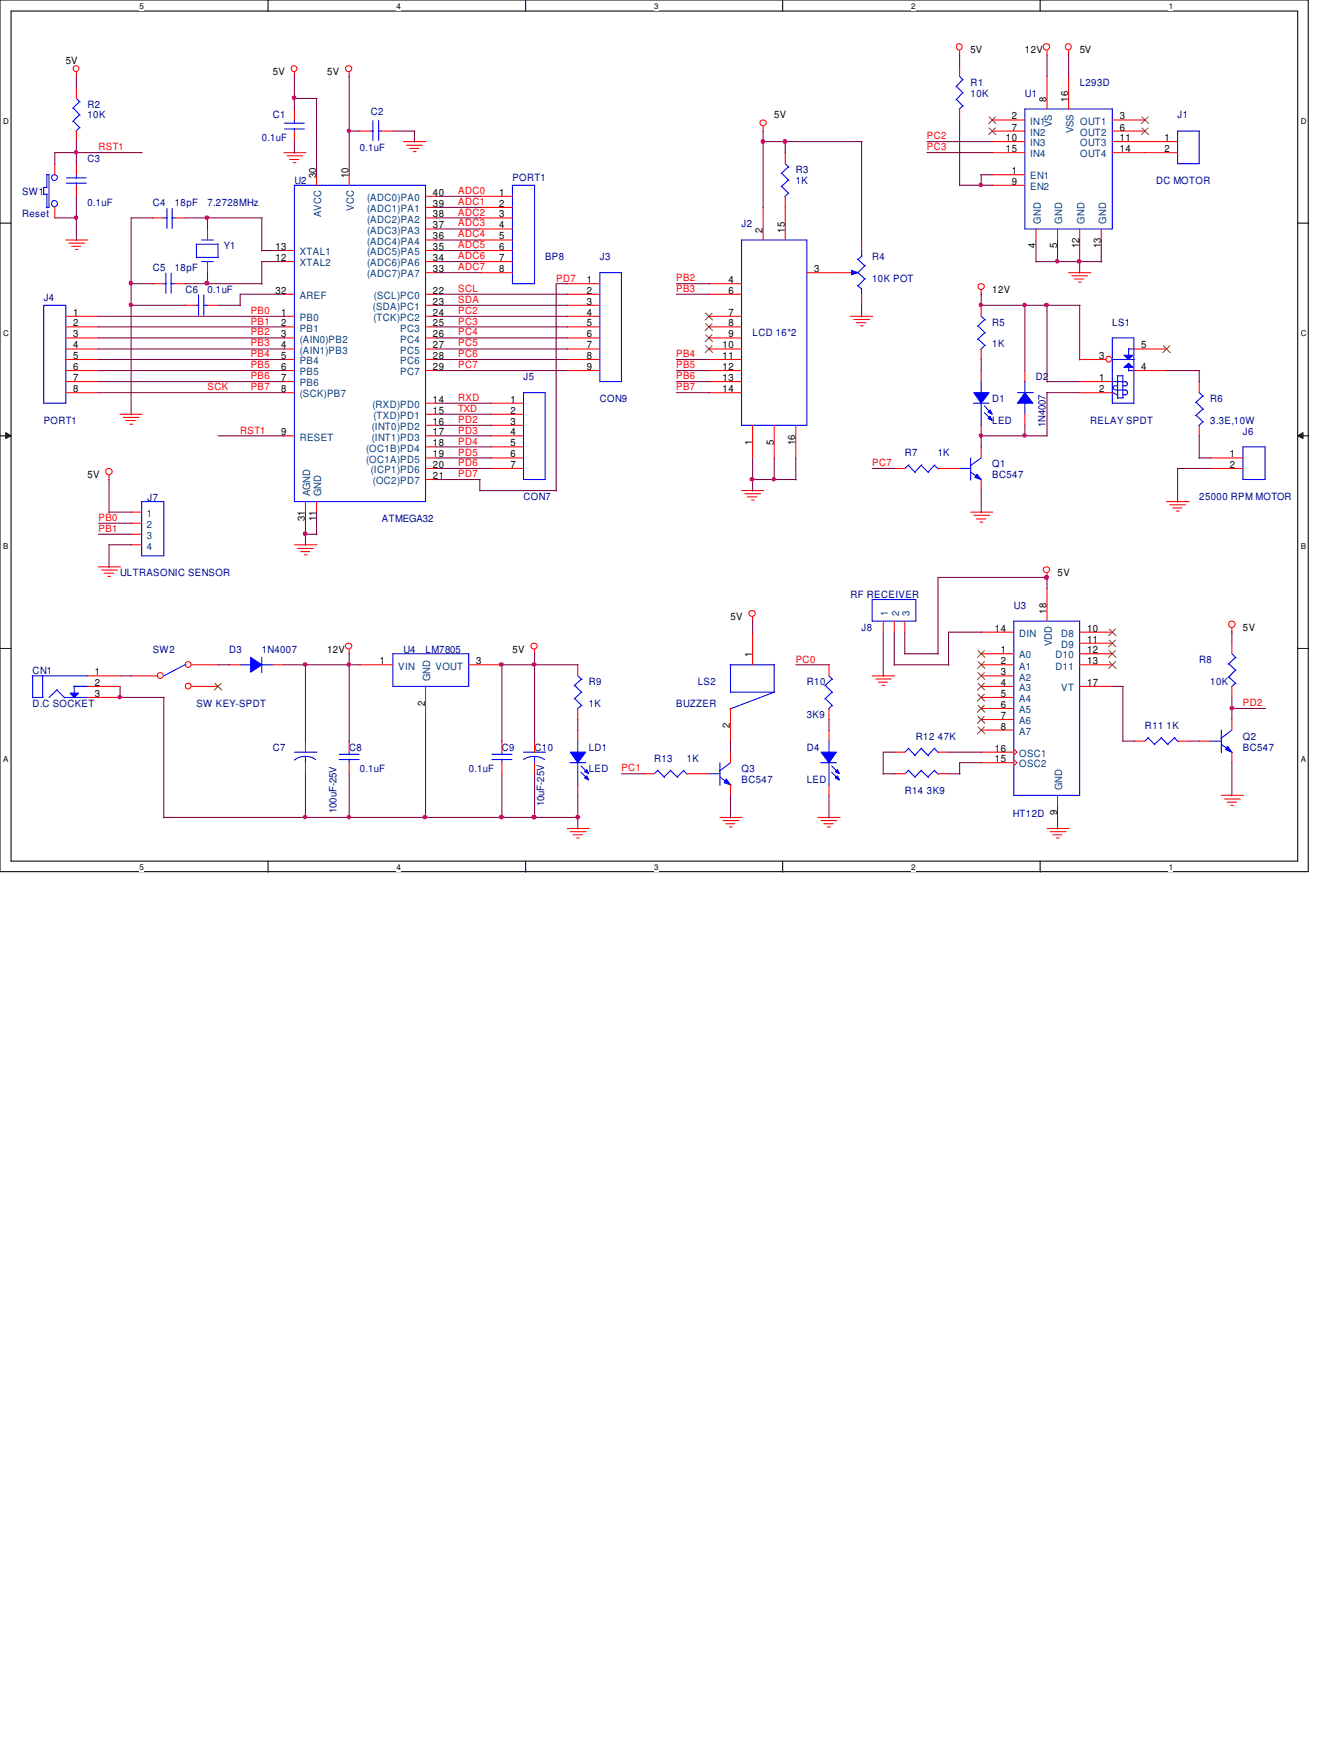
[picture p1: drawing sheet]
<svg xmlns="http://www.w3.org/2000/svg" width="216mm" height="279mm" viewBox="0 0 216 279" stroke-linecap="round" stroke-linejoin="round" font-family="sans-serif">
<path d="M0 0h210.3v140.2h-210.3zM1.8 1.8h206.8v136.7h-206.8z" fill="none" stroke="#000" stroke-width=".17"/>
<g fill="#fff">
<path d="M22.4 .3h.7v1.4h-.7z"/>
<path d="M22.4 138.8h.7v1.4h-.7z"/>
</g>
<path d="M43.1 0v1.8M43.1 138.5v1.8" fill="none" stroke="#000" stroke-width=".17"/>
<g fill="#fff">
<path d="M63.8 .3h.6v1.4h-.6z"/>
<path d="M63.8 138.8h.6v1.4h-.6z"/>
</g>
<path d="M84.5 0v1.8M84.5 138.5v1.8" fill="none" stroke="#000" stroke-width=".17"/>
<g fill="#fff">
<path d="M105.2 .3h.6v1.4h-.6z"/>
<path d="M105.2 138.8h.6v1.4h-.6z"/>
</g>
<path d="M125.8 0v1.8M125.8 138.5v1.8" fill="none" stroke="#000" stroke-width=".17"/>
<g fill="#fff">
<path d="M146.5 .3h.7v1.4h-.7z"/>
<path d="M146.5 138.8h.7v1.4h-.7z"/>
</g>
<path d="M167.2 0v1.8M167.2 138.5v1.8" fill="none" stroke="#000" stroke-width=".17"/>
<g fill="#fff">
<path d="M187.9 .3h.7v1.4h-.7z"/>
<path d="M187.9 138.8h.7v1.4h-.7z"/>
<path d="M.5 18.8h.9v1.4h-.9z"/>
<path d="M209.1 18.8h1v1.4h-1z"/>
<path d="M.5 52.9h.9v1.5h-.9z"/>
<path d="M209.1 52.9h1v1.5h-1z"/>
</g>
<path d="M0 35.9h1.8M208.6 35.9h1.8" fill="none" stroke="#000" stroke-width=".17"/>
<g fill="#fff">
<path d="M.5 87.1h.9v1.5h-.9z"/>
<path d="M209.1 87.1h.9v1.5h-.9z"/>
</g>
<path d="M0 70.1h1.8M208.6 70.1h1.8" fill="none" stroke="#000" stroke-width=".17"/>
<path d="M.9 69.6l.9 .5-.9 .4zM208.6 70.1l.9-.5v.9z" fill="#000"/>
<path d="M.9 69.6l.9 .5-.9 .4zM208.6 70.1l.9-.5v.9z" fill="none" stroke="#000" stroke-width=".16"/>
<g fill="#fff">
<path d="M.5 121.3h.8v1.5h-.8z"/>
<path d="M209.1 121.3h.8v1.5h-.8z"/>
</g>
<path d="M0 104.3h1.8M208.6 104.3h1.8" fill="none" stroke="#000" stroke-width=".17"/>
<g fill="none" stroke="#f00" stroke-width=".17">
<path d="M12.3 11.6v.8M47.3 11.6v.8M56.1 11.6v.8M154.3 8.1v.8M168.3 8.1v.8M171.8 8.1v.8M10.6 38.6h3.5M11.1 39.1h2.5M11.5 39.6h1.5M45.6 24.6h3.6M46.1 25.1h2.6M46.6 25.7h1.4"/>
<path d="M47.2 26.2h.4M50.9 28.1v1.7M56.1 28.1v1.7M64.9 22.8h3.6M65.4 23.4h2.5M65.9 23.9h1.4M66.5 24.4h.4M68.4 38.6h1.7M68.4 31.6h1.7M68.4 33.4h1.7M68.4 35.1h1.7M68.4 36.8h1.7"/>
<path d="M122.7 20.3v.9M184.1 24.6h5.2M184.1 22.8h5.2M10.6 50.9h5.2M10.6 52.6h5.2M10.6 54.4h5.2M10.6 56.1h5.2M10.6 57.8h5.2M10.6 59.6h5.2M12.1 40.1h.4M45.6 50.9h1.7M45.6 40.3h1.7"/>
<path d="M45.6 42.1h1.7M45.6 47.3h1.7M45.6 52.6h1.7M45.6 54.4h1.7M45.6 56.1h1.7M45.6 57.8h1.7M45.6 59.6h1.7M68.4 50.9h1.7M68.4 43.9h1.7M68.4 40.3h1.7M68.4 42.1h1.7M68.4 47.3h1.7"/>
<path d="M68.4 49.1h1.7M68.4 52.6h1.7M68.4 54.4h1.7M68.4 56.1h1.7M68.4 57.8h1.7M68.4 59.6h1.7M136.7 50.9h3.6M137.2 51.4h2.6M137.7 51.9h1.5M138.3 52.4h.5M157.7 46.7v.7M171.8 43.9h3.5"/>
<path d="M172.3 44.4h2.5M172.7 44.9h1.5M173.4 45.4h.4M10.6 61.4h5.2M10.6 63.2h5.2M17.5 76.5v.7M19.3 66.6h3.6M19.8 67.1h2.6M20.2 67.6h1.6M20.9 68.2h.4M45.6 70.1h1.7M45.6 61.4h1.7"/>
<path d="M45.6 63.2h1.7M68.4 66.6h1.7M68.4 70.1h1.7M68.4 64.9h1.7M68.4 68.4h1.7M68.4 71.9h1.7M68.4 73.7h1.7M68.4 75.4h1.7M68.4 77.1h1.7M119.2 78.9h3.6M119.7 79.4h2.6M120.1 79.9h1.6"/>
<path d="M15.8 91.2h3.6M16.3 91.7h2.6M16.8 92.2h1.5M17.4 92.7h.4M21.1 87.6h1.7M21.1 82.4h1.7M21.1 84.2h1.7M21.1 85.9h1.7M47.3 87.6h3.7M47.8 88.2h2.6M48.3 88.7h1.5M48.9 89.2h.5"/>
<path d="M49.1 80.7v1.7M50.9 80.7v1.7M120.8 80.4h.4M121 99.2v.8M156 82.4h3.6M156.5 82.9h2.6M157 83.5h1.5M157.6 84h.4M168.3 92.2v.8M187.5 80.7h3.7M188 81.2h2.6M188.6 81.7h1.4"/>
<path d="M189.1 82.2h.5M49.1 119.2v1.8M56.1 104.5v.7M85.9 104.5v.7M140.2 108.7h3.6M140.8 109.2h2.5M141.2 109.7h1.5M141.8 110.2h.4M198 101v.8M49.1 122.7v1.8M91.2 133.3h3.5M91.7 133.8h2.5"/>
<path d="M92.1 134.3h1.5M92.7 134.8h.4M103.5 124.5h1.7M110.4 124.5h1.8M115.7 131.5h3.6M116.2 132h2.6M116.7 132.5h1.4M117.3 133h.4M131.5 131.5h3.5M132 132h2.5M132.4 132.5h1.5M133 133h.5"/>
<path d="M168.3 133.3h3.6M168.8 133.8h2.6M169.2 134.3h1.5M169.8 134.8h.5M196.3 127.9h3.6M196.8 128.5h2.6M197.3 129h1.5M197.9 129.5h.4"/>
<circle cx="12.2" cy="11" r=".48"/>
<circle cx="47.3" cy="11" r=".48"/>
<circle cx="56.1" cy="11" r=".5"/>
<circle cx="122.7" cy="19.8" r=".5"/>
<circle cx="154.2" cy="7.5" r=".5"/>
<circle cx="168.2" cy="7.5" r=".52"/>
<circle cx="171.7" cy="7.5" r=".5"/>
<circle cx="157.7" cy="46.1" r=".5"/>
<circle cx="17.5" cy="75.9" r=".52"/>
<circle cx="120.9" cy="98.7" r=".5"/>
<circle cx="168.2" cy="91.6" r=".5"/>
<circle cx="56.1" cy="103.9" r=".5"/>
<circle cx="85.9" cy="103.9" r=".5"/>
<circle cx="198" cy="100.4" r=".52"/>
</g>
<g fill="none" stroke="#00f" stroke-width=".17">
<path d="M47.3 29.8h21.1v50.9h-21.1zM189.3 21.1h3.5v5.2h-3.5zM7 49.1h3.6v15.8h-3.6zM22.8 80.7h3.5v8.7h-3.5zM92.9 119.2v1.9M47.3 121h3.7M49.1 121.7v1.1M50.7 122.2a2.88 2.88 0 0 0-3.4 .1M91.6 122.7h2.5M92.9 122.7v3.6M105.7 124l1.1 1.1M105.8 123.9l-.6 .6"/>
<path d="M107.8 124l1.2 1.1M107.9 123.9l-1.1 1.1M109.9 124l.6 .5M110 123.9l-1.1 1.1"/>
</g>
<path d="M91.7 121h2.4l-1.2 1.7z" fill-rule="evenodd" fill="#00f"/>
<path d="M91.7 121h2.4l-1.2 1.7z" fill="none" stroke="#00f" stroke-width=".17"/>
<path d="M94.3 124.8l.4 .7-.7-.4z" fill-rule="evenodd" fill="#00f"/>
<path d="M94.3 124.8l.4 .7-.7-.4z" fill="none" stroke="#00f" stroke-width=".17"/>
<path d="M94.3 123.8l.4 .7-.7-.4z" fill-rule="evenodd" fill="#00f"/>
<g fill="none" stroke="#00f" stroke-width=".17">
<path d="M125.6 27.9l1.2 1.1M125.6 30l1.2 1.2M126.2 26.3l.6 .6M126.7 26.8l-1.1 1.1M126.7 29l-1.1 1.1M126.7 31.1l-.5 .6M156.5 64.9h2.5M157.7 61.4v1.8M157.7 64.9v3.6M184.6 118.7l1.1 1.1M184.7 118.6l-.6 .6M186.7 118.7l1.1 1.1"/>
<path d="M186.8 118.6l-1.2 1.1M188.8 118.7l.6 .6M188.9 118.6l-1.2 1.1M79.1 122.2h3.2M79.1 121.3h3.2M80.7 121v.4M80.7 122.1v.6M93.4 123.2l1.1 1.1M93.4 124.2l1.1 1.1M94.3 123.8l.4 .7-.7-.4z"/>
</g>
<path d="M126.2 24.6v1.7M126.2 31.6v1.8M80.7 119.2v1.8M92.9 117.4v1.8M182.3 119.2h1.8M189.3 119.2h1.8M80.7 122.7v1.8M92.9 126.2v1.7" fill="none" stroke="#f00" stroke-width=".17"/>
<path d="M156.5 63.2h2.5l-1.3 1.7z" fill-rule="evenodd" fill="#00f"/>
<path d="M156.5 63.2h2.5l-1.3 1.7z" fill="none" stroke="#00f" stroke-width=".17"/>
<path d="M159.2 67l.3 .6-.7-.3z" fill-rule="evenodd" fill="#00f"/>
<path d="M159.2 67l.3 .6-.7-.3z" fill="none" stroke="#00f" stroke-width=".17"/>
<path d="M159.2 66l.3 .6-.7-.3z" fill-rule="evenodd" fill="#00f"/>
<path d="M158.2 65.3l1.1 1.2M158.2 66.4l1.1 1.1M159.2 66l.3 .6-.7-.3zM140.2 96.4h7v3.5h-7zM194.5 119.2h1.8M196.3 119.7l1.8 1.4M196.3 117.4v3.7M198 117.4l-1.7 1.4" fill="none" stroke="#00f" stroke-width=".17"/>
<path d="M157.7 59.6v1.8M157.7 68.4v1.7M142 99.9v1.8M143.8 99.9v1.8M145.5 99.9v1.8" fill="none" stroke="#f00" stroke-width=".17"/>
<path d="M197.4 120.1l.6 .9-1-.4z" fill="#00f"/>
<g fill="none" stroke="#00f" stroke-width=".17">
<path d="M164.8 17.5h14v19.3h-14zM6.9 30.1h.6M7 30.1v1.2M7 31.2h.6M7.5 28.1h.4M7.5 28.1v2.1M7.5 31.2v2.2M7.9 28v5.4h-.4M82.4 29.8h3.5v15.8h-3.5zM163 99.9h10.6v28h-10.6zM29.9 106.8l-3.6 1.9M38.6 106.9h1.8"/>
<path d="M42.1 105.7v2.5M42.1 106.9h1.8M132.7 110.2l1.2 1.2M132.7 112.4l1.2 1.1M133.3 108.7l.6 .6M133.8 109.2l-1.2 1.1M133.8 111.3l-1.2 1.1M133.8 113.5l-.6 .5M54.5 122.2h3.2M54.5 121.3h3.2M56.1 121v.4M56.1 122.1v.6"/>
<path d="M146 124l1.2 1.1M146.1 123.9l-.6 .6M148.1 124l1.2 1.1M148.2 123.9l-1.1 1.1M150.2 124l.7 .5M150.3 123.9l-1.1 1.1M197.4 120.1l.6 .9-1-.4z"/>
<circle cx="8.7" cy="32.8" r=".5"/>
<circle cx="8.8" cy="28.6" r=".48"/>
</g>
<g fill="none" stroke="#f00" stroke-width=".17">
<path d="M159.5 19.3h5.3M168.3 12.3v5.2M171.8 12.3v5.2M178.8 19.3h5.3M8.8 26.3v1.8M8.8 33.4v1.7M77.1 31.6h5.3M77.1 33.4h5.3M77.1 35.1h5.3M77.1 36.8h5.3M77.1 38.6h5.3M159.5 21.1h5.3"/>
<path d="M159.5 22.8h5.3M159.5 24.6h5.3M159.5 28.1h5.3M159.5 29.8h5.3M166.5 36.8v1.8M170 36.8v1.8M173.6 36.8v1.8M177 36.8v1.8M178.8 21.1h5.3M178.8 22.8h5.3M178.8 24.6h5.3M77.1 40.3h5.3"/>
<path d="M77.1 42.1h5.3M77.1 43.9h5.3M168.3 94.7v5.2M21.1 108.7h4.2M30.8 110.4h4.3M30.8 106.9h4.3M56.1 119.2v1.8M133.3 106.9v1.8M133.3 114v1.7M157.7 101.7h5.3M157.7 110.4h5.3M157.7 105.2h5.3"/>
<path d="M157.7 106.9h5.3M157.7 108.7h5.3M157.7 112.2h5.3M157.7 114h5.3M157.7 115.7h5.3M157.7 117.4h5.3M173.6 101.7h5.2M173.6 110.4h5.2M173.6 105.2h5.2M173.6 106.9h5.2M173.6 103.5h5.2M192.8 119.2h1.8"/>
<path d="M198 115.7v1.7M56.1 122.7v1.8M143.8 124.5h1.7M150.8 124.5h1.7M157.7 121h5.3M157.7 122.7h5.3M163 120.5l.5 .5-.5 .5M163 122.2l.5 .5-.5 .5M170 127.9v1.8M198 121v1.7"/>
<circle cx="25.8" cy="108.7" r=".48"/>
<circle cx="30.3" cy="110.4" r=".48"/>
<circle cx="30.3" cy="106.9" r=".48"/>
</g>
<g fill="none" stroke="#804000" stroke-width=".16">
<path d="M159 18.8l1.1 1.1M160 18.8l-1.1 1.1M183.6 18.8l1.1 1.1M184.6 18.8l-1.1 1.1M159 20.6l1.1 1.1M160 20.6l-1.1 1.1M183.6 20.6l1.1 1.1M184.6 20.6l-1.1 1.1M34.5 109.9l1.1 1.1M35.6 109.9l-1.1 1.1M157.2 104.6l1.1 1.1M157.2 106.4l1.1 1.1"/>
<path d="M157.2 108.2l1.1 1.1M157.2 109.9l1.1 1.1M157.2 111.7l1.1 1.1M157.2 113.5l1.1 1.1M157.2 115.2l1.1 1.1M157.2 116.9l1.1 1.1M158.2 104.6l-1.1 1.1M158.2 106.4l-1.1 1.1M158.2 108.2l-1.1 1.1M158.2 109.9l-1.1 1.1M158.2 111.7l-1.1 1.1M158.2 113.5l-1.1 1.1"/>
<path d="M158.2 115.2l-1.1 1.1M158.2 116.9l-1.1 1.1M178.3 101.2l1.1 1.1M178.3 103l1.1 1.1M178.3 104.6l1.1 1.1M178.3 106.4l1.1 1.1M179.3 101.2l-1.1 1.1M179.3 103l-1.1 1.1M179.3 104.6l-1.1 1.1M179.3 106.4l-1.1 1.1"/>
</g>
<path d="M40.3 105.7l1.8 1.2-1.8 1.2z" fill-rule="evenodd" fill="#00f"/>
<g fill="none" stroke="#00f" stroke-width=".17">
<path d="M45.7 19.8h3.2M47.3 19.3v.6M59.9 19.4v3.2M60.9 19.4v3.2M45.7 20.7h3.2M47.3 20.7v.4M59.6 21.1h.4M60.8 21.1h.6M31.6 49.1h.4M31.9 47.4v3.3M32.7 49.1h.7M32.8 47.4v3.3"/>
<path d="M154.2 75.4h1.8M156 75.9l1.8 1.3M156 73.7v3.5M157.7 73.7l-1.7 1.2M199.8 71.9h3.6v5.2h-3.6zM40.3 105.7l1.8 1.2-1.8 1.2zM197.5 106.8l1.2 1.1M197.5 108.9l1.2 1.1M198 105.2l.7 .6M198.6 105.7l-1.2 1.1M198.6 107.8l-1.2 1.2M198.6 109.9l-.6 .6"/>
<path d="M84.2 122.2a3.1 3.1 0 0 1 3.3 0M84.2 121h3.5M85.9 121.7v1.1M146 120.4l1.2 1.2M146.1 120.3l-.6 .7M148.1 120.4l1.2 1.2M148.2 120.3l-1.1 1.2M150.2 120.4l.7 .7M150.3 120.3l-1.1 1.2"/>
</g>
<g fill="none" stroke="#f00" stroke-width=".17">
<path d="M47.3 17.5v1.8M47.3 21.1v1.7M57.8 21.1h1.8M61.4 21.1h1.8M29.8 49.1h1.8M33.4 49.1h1.7M194.6 73.7h5.2M194.6 75.4h5.2M36.8 106.9h1.8M43.9 106.9h1.7M85.9 119.2v1.8M198 103.5v1.7"/>
<path d="M198 110.4v1.8M85.9 122.7v1.8M143.8 121h1.7M150.8 121h1.7"/>
</g>
<path d="M157.1 76.3l.6 .8-1-.3z" fill="#00f"/>
<path d="M153.8 13.9l1.1 1.1M153.8 16l1.1 1.1M154.3 12.3l.6 .6M154.8 12.8l-1.1 1.2M154.8 14.9l-1.1 1.2M154.8 17l-.6 .6M96.4 43.9h3.5v17.5h-3.5zM157.1 76.3l.6 .8-1-.3zM163.6 63.2h2.5M164.8 61.3v1.9M164.8 64.8v1.8" fill="none" stroke="#00f" stroke-width=".17"/>
<g fill="none" stroke="#f00" stroke-width=".17">
<path d="M154.3 10.6v1.7M154.3 17.5v1.8M91.2 45.6h5.2M91.2 47.3h5.2M91.2 49.1h5.2M91.2 50.9h5.2M91.2 52.6h5.2M91.2 54.4h5.2M91.2 56.1h5.2M91.2 57.8h5.2M91.2 59.6h5.2M152.5 75.4h1.8"/>
<path d="M157.7 71.9v1.8M157.7 77.1v1.8"/>
</g>
<path d="M164.8 63.2l1.2 1.7h-2.4z" fill-rule="evenodd" fill="#00f"/>
<g fill="none" stroke="#00f" stroke-width=".17">
<path d="M31.5 39.3h3.6M31.6 39.3v2.2M32.4 38.6h1.9M35.1 39.2v2.2M119.2 38.6h10.5v29.8h-10.5zM31.6 41.4h3.5M32.4 42.1h1.9M157.2 52.4l1.2 1.2M157.2 54.5l1.2 1.1M157.7 50.9l.7 .6M158.3 51.4l-1.2 1.1M158.3 53.5l-1.2 1.1"/>
<path d="M158.3 55.5l-.7 .7M164.8 63.2l1.2 1.7h-2.4zM63.2 105.2h12.2v5.2h-12.2zM92.4 110.2l1.2 1.2M92.4 112.4l1.2 1.1M92.9 108.7l.7 .6M93.5 109.2l-1.2 1.1M93.5 111.3l-1.2 1.1M93.5 113.5l-.7 .5"/>
</g>
<g fill="none" stroke="#f00" stroke-width=".17">
<path d="M33.4 36.8v1.8M122.7 33.4v5.2M126.2 33.4v5.2M33.4 42.1v1.8M114 45.6h5.2M114 47.3h5.2M114 50.9h5.2M114 52.6h5.2M114 54.4h5.2M114 56.1h5.2M114 57.8h5.2M114 59.6h5.2"/>
<path d="M129.7 43.9h5.3M157.7 49.1v1.8M157.7 56.1v1.7M164.8 59.6v1.8M114 61.4h5.2M114 63.2h5.2M121 68.4v5.3M124.5 68.4v5.3M127.9 68.4v5.3M164.8 66.6v1.8M57.8 106.9h5.4M68.4 110.4v5.3"/>
<path d="M75.4 106.9h5.3M92.9 106.9v1.8M92.9 114v1.7"/>
</g>
<path d="M113.5 50.4l1.1 1.1M113.5 52.1l1.1 1.1M113.5 53.8l1.1 1.1M113.5 55.6l1.1 1.1M114.5 50.4l-1.1 1.1M114.5 52.1l-1.1 1.1M114.5 53.8l-1.1 1.1M114.5 55.6l-1.1 1.1" fill="none" stroke="#804000" stroke-width=".16"/>
<path d="M11.3 111.5h1.3l-.7 .7z" fill="#00f"/>
<g fill="none" stroke="#00f" stroke-width=".17">
<path d="M11.8 17.4l1.1 1.1M11.8 19.5l1.1 1.1M12.3 15.8l.6 .6M12.8 16.3l-1.1 1.1M12.8 18.5l-1.1 1.1M12.8 20.5l-.6 .7M192.3 64.7l1.2 1.2M192.3 66.8l1.2 1.1M192.8 63.2l.7 .6M193.4 63.7l-1.2 1.1M193.4 65.8l-1.2 1.1M193.4 67.8l-.7 .7"/>
<path d="M5.2 108.7h8.9M5.2 112.2h1.7M5.2 108.7v3.6M6.9 108.6v3.6M9.1 111l1.3 1.3M9.2 110.9l-1.3 1.3M10.3 112.2h3.8M11.3 111.5h1.3l-.7 .7zM11.9 110.4h2.2M11.9 110.3v1.2M117.3 106.9h7.2M117.4 106.9v4.5"/>
<path d="M117.4 111.3h7.1M124.5 106.8v4.5l-7.2 2.7M133.3 119.2v1.9M131.9 122.7h2.6M133.3 122.7v3.6"/>
</g>
<path d="M12.3 14.1v1.7M12.3 21.1v1.7M192.8 61.4v1.8M192.8 68.4v1.7M14.1 112.2h5.2M14.1 110.4h5.2M14.1 108.7h5.2M117.4 114v5.2M121 101.7v5.2" fill="none" stroke="#f00" stroke-width=".17"/>
<path d="M132 121h2.5l-1.2 1.7z" fill-rule="evenodd" fill="#00f"/>
<path d="M132 121h2.5l-1.2 1.7z" fill="none" stroke="#00f" stroke-width=".17"/>
<path d="M134.6 124.8l.4 .7-.7-.4z" fill-rule="evenodd" fill="#00f"/>
<path d="M134.6 124.8l.4 .7-.7-.4z" fill="none" stroke="#00f" stroke-width=".17"/>
<path d="M134.6 123.8l.4 .7-.7-.4z" fill-rule="evenodd" fill="#00f"/>
<path d="M26.3 35.1h.6M26.8 33.5v3.2M27.6 35.1h.5M27.7 33.5v3.2M113.9 124.5h1.8M115.7 125l1.8 1.3M115.7 122.7v3.6M117.4 122.7l-1.7 1.3M133.7 123.2l1.1 1.1M133.7 124.2l1.1 1.1M134.6 123.8l.4 .7-.7-.4z" fill="none" stroke="#00f" stroke-width=".17"/>
<path d="M24.6 35.1h1.7M28.1 35.1h1.7M133.3 117.4v1.8M133.3 126.2v1.7" fill="none" stroke="#f00" stroke-width=".17"/>
<path d="M116.8 125.3l.6 .9-1-.3z" fill="#00f"/>
<path d="M84.2 63.2h3.4v13.9h-3.4zM146 74.8l1.2 1.2M146.1 74.8l-.6 .6M148.1 74.8l1.2 1.2M148.2 74.8l-1.1 1.1M150.2 74.8l.7 .6M150.3 74.8l-1.1 1.1M116.8 125.3l.6 .9-1-.3z" fill="none" stroke="#00f" stroke-width=".17"/>
<path d="M78.9 64.9h5.3M78.9 66.6h5.3M78.9 68.4h5.3M78.9 70.1h5.3M78.9 71.9h5.3M78.9 73.7h5.3M78.9 75.4h5.3M143.8 75.4h1.7M150.8 75.4h1.7M112.2 124.5h1.8M117.4 121v1.7M117.4 126.2v1.7" fill="none" stroke="#f00" stroke-width=".17"/>
<path d="M136.9 43.5l1 .4-1 .3z" fill="#00f"/>
<g fill="none" stroke="#00f" stroke-width=".17">
<path d="M10.7 28.6h3.2M10.7 29.5h3.2M12.3 28.1v.6M12.3 29.4v.4M136.7 43.9h.4M136.9 43.5l1 .4-1 .3zM137.8 45.9l.7 .6M137.8 43.8l1.2 1.1M137.8 41.7l1.2 1.1M138.5 40.2v1M138.5 46.4v.9M138.6 41.1l-.7 .6"/>
<path d="M139.1 44.8l-1.2 1.2M139.1 42.7l-1.2 1.2"/>
</g>
<path d="M12.3 26.3v1.8M12.3 29.8v1.8M138.5 38.6v1.7M135 43.9h1.7M138.5 47.3v1.8" fill="none" stroke="#f00" stroke-width=".17"/>
<path d="M180.7 59.1l.7-.7 .7 .7z" fill="#00f"/>
<path d="M180.7 59.1l.7-.7 .7 .7z" fill="none" stroke="#00f" stroke-width=".17"/>
<path d="M180.7 57.2h1.4l-.7 .6z" fill="#00f"/>
<g fill="none" stroke="#00f" stroke-width=".17">
<path d="M26.3 45.6h.5M26.7 43.9v3.3M27.4 45.6h.7M27.5 43.9v3.3M178.8 57.8h3.6M178.8 54.4h3.5v10.5h-3.5zM180.7 57.2h1.4l-.7 .6zM181.4 56v1.2M181.4 59.1v.6M181.4 56.1h1M181.4 59.6h1M178.7 63.2h.4"/>
<path d="M178.8 61.4h2.2M179.2 63.2l.2 .2M179.3 62.7h1.7M179.5 63.5h.2M179.6 60.5h.9M179.7 62.1h-.5a.3 .3 0 0 0-.2 .3 .3 .3 0 0 0 .2 .3M179.7 60.5v3.6M179.7 64h.9M180.4 62.1h.5M180.4 63.5h.5M180.5 60.4v3.6M180.8 61.4l.3 .1 .2 .2-.2 .3-.3 .1"/>
<path d="M180.8 62.7l.4 .2a.39 .39 0 0 1-.4 .6"/>
</g>
<g fill="none" stroke="#f00" stroke-width=".17">
<path d="M24.6 45.6h1.7M28.1 45.6h1.7M173.6 57.8h4.2M182.3 56.1h5.2M182.3 59.6h5.2M173.6 61.4h5.2M173.6 63.2h5.2"/>
<circle cx="178.3" cy="57.8" r=".48"/>
</g>
<path d="M187 55.6l1.1 1.1M188 55.6l-1.1 1.1" fill="none" stroke="#804000" stroke-width=".16"/>
<g fill="none" stroke="#800040" stroke-width=".17">
<path d="M12.3 12.3v1.8M47.3 12.2v5.4M47.3 15.8h3.7M50.9 15.8v12.4M56.1 12.3v15.9M154.3 8.8v1.9M154.3 19.3v10.6M168.3 8.8v3.6M171.8 8.8v3.6M8.8 35.1h3.6M12.3 22.8v3.6M12.3 31.6v7.1"/>
<path d="M22.9 24.6h-14.1v1.8M24.6 35.1h-3.5v31.6M29.8 35.1h12.4M33.4 35.1v1.8M42.1 35.1v5.3M47.3 22.8v1.8M56.1 21.1h1.8M63.2 21.1h3.5M66.6 21.1v1.8M70.1 35.1h7.1M70.1 31.6h7.1M70.1 38.6h7.1"/>
<path d="M70.1 36.8h7.1M70.1 33.4h7.1M122.7 21.1v12.3M122.7 22.8h15.9M126.2 22.8v1.8M138.5 22.8v15.9M149 24.6h10.6M149 22.8h10.6M154.3 29.8h5.3M157.6 28.1h1.9M157.7 28.1v1.8M166.5 38.6v3.6"/>
<path d="M170 38.6v3.6M173.6 38.6v5.3M177 38.6v3.6M15.8 59.6h29.9M15.8 52.6h29.9M15.8 54.4h29.9M15.8 50.9h29.9M15.8 56.1h29.9M15.8 57.8h29.9M21.1 45.6h3.5M21.1 49.1h8.8M29.8 45.6h12.4"/>
<path d="M33.4 43.9v1.8M35.1 49.1h3.6M42.1 40.3h3.6M45.7 42.1h-3.6v3.6M45.7 47.3h-7.1v1.9M70.1 59.6h21.2M70.1 52.6h21.2M70.1 54.4h21.2M70.1 40.3h7.1M70.1 50.9h21.2M70.1 56.1h21.2M70.1 47.3h21.2"/>
<path d="M70.1 43.9h7.1M70.1 57.8h21.2M70.1 49.1h21.2M70.1 42.1h7.1M91.3 45.6h-1.9v33.4M108.7 59.6h5.3M108.7 45.6h5.3M108.7 47.3h5.3M108.7 57.8h5.3M138.5 49.1v1.9M157.6 49.1h16.1M157.7 47.2v1.9"/>
<path d="M157.7 57.8v1.9M164.8 49v10.6M166.5 42.1h10.6M168.3 49.1v12.4M173.6 49.1v8.8M187.5 59.6h5.4M192.8 59.6v1.9M15.8 61.4h29.9M15.8 63.2h29.9M17.5 77.1v5.4M35.1 70.1h10.6M70.1 73.7h8.9"/>
<path d="M70.1 75.4h8.9M70.1 68.4h8.9M70.1 66.6h8.9M70.1 70.1h8.9M70.1 64.9h8.9M70.1 77.1h7.1M70.1 71.9h8.9M77.1 77.1v1.9M77.1 78.9h12.4M108.7 61.4h5.3M108.7 63.2h5.3M121 77.1h7"/>
<path d="M121 73.7v5.3M124.5 73.7v3.5M127.9 73.7v3.5M140.2 75.4h3.6M157.7 78.9v3.6M164.8 68.3v1.8M168.2 63.2h5.4M168.3 61.4h5.4M168.3 70.1h-10.6v1.9M168.3 63.2v7M192.8 73.7h1.8M192.8 70.1v3.6"/>
<path d="M194.6 75.4h-5.3v5.4M15.8 85.9h5.4M15.8 84.2h5.4M17.5 82.4h3.7M21.2 87.6h-3.7v3.7M49.1 82.4v5.3M49.1 85.9h1.9M50.9 82.4v3.6M121 99.9v1.9M168.3 92.9v1.8M168.4 92.9h-17.6v12.3M19.3 108.7h1.9"/>
<path d="M19.3 110.4v1.9M19.3 112.2h7.1M26.3 112.2v19.4M35.1 106.9h1.8M45.6 106.9h12.3M49.1 106.9v12.4M56.1 105.2v14.1M68.4 115.7v15.9M85.9 105.2v14.1M92.9 115.7v1.8M93 106.9h-12.3v12.4M117.4 119.2v1.9"/>
<path d="M127.9 106.9h5.4M133.3 115.7v1.8M142 101.7v7.1M143.8 106.9h8.8M143.8 101.7v5.3M145.5 101.7v3.5M145.5 105.2h5.4M157.8 101.7h-5.3v5.3M178.8 110.4h1.8M180.5 119.2h1.9M180.5 110.4v8.9M191.1 119.2h1.8"/>
<path d="M198 101.6v1.9M198 112.2v3.6M198 114h5.5M26.3 131.5h66.7M49.1 124.5v7.1M56.1 124.5v7.1M80.7 124.5v7.1M85.9 124.5v7.1M92.9 127.9v5.5M99.9 124.5h3.6M117.4 127.9v3.7M133.3 127.9v3.7"/>
<path d="M142 124.5h1.8M143.8 121h-1.8v3.5M152.5 124.5h1.8M152.5 121h5.3M157.8 122.7h-3.5v1.8M170 129.7v3.7M198 122.7v5.3"/>
</g>
<circle cx="12.2" cy="35" r=".31" fill="#f0f"/>
<circle cx="12.2" cy="35" r=".31" fill="none" stroke="#f0f" stroke-width=".17"/>
<circle cx="33.3" cy="35" r=".33" fill="#f0f"/>
<circle cx="33.3" cy="35" r=".33" fill="none" stroke="#f0f" stroke-width=".17"/>
<circle cx="33.3" cy="45.5" r=".35" fill="#f0f"/>
<circle cx="33.3" cy="45.5" r=".35" fill="none" stroke="#f0f" stroke-width=".17"/>
<circle cx="12.2" cy="24.5" r=".31" fill="#f0f"/>
<circle cx="12.2" cy="24.5" r=".31" fill="none" stroke="#f0f" stroke-width=".17"/>
<circle cx="49.1" cy="106.9" r=".31" fill="#f0f"/>
<circle cx="49.1" cy="106.9" r=".31" fill="none" stroke="#f0f" stroke-width=".17"/>
<circle cx="56.1" cy="106.9" r=".31" fill="#f0f"/>
<circle cx="56.1" cy="106.9" r=".31" fill="none" stroke="#f0f" stroke-width=".17"/>
<circle cx="47.3" cy="15.7" r=".33" fill="#f0f"/>
<circle cx="47.3" cy="15.7" r=".33" fill="none" stroke="#f0f" stroke-width=".17"/>
<circle cx="122.6" cy="22.8" r=".33" fill="#f0f"/>
<circle cx="122.6" cy="22.8" r=".33" fill="none" stroke="#f0f" stroke-width=".17"/>
<circle cx="21" cy="45.5" r=".33" fill="#f0f"/>
<circle cx="21" cy="45.5" r=".33" fill="none" stroke="#f0f" stroke-width=".17"/>
<circle cx="21" cy="49.1" r=".31" fill="#f0f"/>
<circle cx="21" cy="49.1" r=".31" fill="none" stroke="#f0f" stroke-width=".17"/>
<circle cx="85.9" cy="131.4" r=".33" fill="#f0f"/>
<circle cx="85.9" cy="131.4" r=".33" fill="none" stroke="#f0f" stroke-width=".17"/>
<circle cx="92.9" cy="131.4" r=".33" fill="#f0f"/>
<circle cx="92.9" cy="131.4" r=".33" fill="none" stroke="#f0f" stroke-width=".17"/>
<circle cx="80.6" cy="106.9" r=".33" fill="#f0f"/>
<circle cx="80.6" cy="106.9" r=".33" fill="none" stroke="#f0f" stroke-width=".17"/>
<circle cx="56.1" cy="21" r=".31" fill="#f0f"/>
<circle cx="56.1" cy="21" r=".31" fill="none" stroke="#f0f" stroke-width=".17"/>
<circle cx="85.9" cy="106.9" r=".33" fill="#f0f"/>
<circle cx="85.9" cy="106.9" r=".33" fill="none" stroke="#f0f" stroke-width=".17"/>
<circle cx="126.2" cy="22.8" r=".33" fill="#f0f"/>
<circle cx="126.2" cy="22.8" r=".33" fill="none" stroke="#f0f" stroke-width=".17"/>
<circle cx="56.1" cy="131.4" r=".31" fill="#f0f"/>
<circle cx="56.1" cy="131.4" r=".31" fill="none" stroke="#f0f" stroke-width=".17"/>
<circle cx="80.6" cy="131.4" r=".33" fill="#f0f"/>
<circle cx="80.6" cy="131.4" r=".33" fill="none" stroke="#f0f" stroke-width=".17"/>
<circle cx="49" cy="85.8" r=".33" fill="#f0f"/>
<circle cx="49" cy="85.8" r=".33" fill="none" stroke="#f0f" stroke-width=".17"/>
<circle cx="120.9" cy="77.1" r=".33" fill="#f0f"/>
<circle cx="120.9" cy="77.1" r=".33" fill="none" stroke="#f0f" stroke-width=".17"/>
<circle cx="124.4" cy="77.1" r=".31" fill="#f0f"/>
<circle cx="124.4" cy="77.1" r=".31" fill="none" stroke="#f0f" stroke-width=".17"/>
<circle cx="49.1" cy="131.4" r=".31" fill="#f0f"/>
<circle cx="49.1" cy="131.4" r=".31" fill="none" stroke="#f0f" stroke-width=".17"/>
<circle cx="68.3" cy="131.4" r=".33" fill="#f0f"/>
<circle cx="68.3" cy="131.4" r=".33" fill="none" stroke="#f0f" stroke-width=".17"/>
<circle cx="85.9" cy="131.4" r=".33" fill="#f0f"/>
<circle cx="85.9" cy="131.4" r=".33" fill="none" stroke="#f0f" stroke-width=".17"/>
<circle cx="173.5" cy="42" r=".33" fill="#f0f"/>
<circle cx="173.5" cy="42" r=".33" fill="none" stroke="#f0f" stroke-width=".17"/>
<circle cx="170" cy="42" r=".31" fill="#f0f"/>
<circle cx="170" cy="42" r=".31" fill="none" stroke="#f0f" stroke-width=".17"/>
<circle cx="19.3" cy="112.1" r=".31" fill="#f0f"/>
<circle cx="19.3" cy="112.1" r=".31" fill="none" stroke="#f0f" stroke-width=".17"/>
<circle cx="157.7" cy="29.7" r=".31" fill="#f0f"/>
<circle cx="157.7" cy="29.7" r=".31" fill="none" stroke="#f0f" stroke-width=".17"/>
<circle cx="168.2" cy="92.9" r=".35" fill="#f0f"/>
<circle cx="168.2" cy="92.9" r=".35" fill="none" stroke="#f0f" stroke-width=".17"/>
<circle cx="198" cy="113.9" r=".33" fill="#f0f"/>
<circle cx="198" cy="113.9" r=".33" fill="none" stroke="#f0f" stroke-width=".17"/>
<circle cx="157.7" cy="70.1" r=".31" fill="#f0f"/>
<circle cx="157.7" cy="70.1" r=".31" fill="none" stroke="#f0f" stroke-width=".17"/>
<circle cx="164.7" cy="70.1" r=".31" fill="#f0f"/>
<circle cx="164.7" cy="70.1" r=".31" fill="none" stroke="#f0f" stroke-width=".17"/>
<circle cx="164.7" cy="49.1" r=".31" fill="#f0f"/>
<circle cx="164.7" cy="49.1" r=".31" fill="none" stroke="#f0f" stroke-width=".17"/>
<circle cx="157.7" cy="49.1" r=".31" fill="#f0f"/>
<circle cx="157.7" cy="49.1" r=".31" fill="none" stroke="#f0f" stroke-width=".17"/>
<circle cx="168.2" cy="49.1" r=".33" fill="#f0f"/>
<circle cx="168.2" cy="49.1" r=".33" fill="none" stroke="#f0f" stroke-width=".17"/>
<g font-size="1.6">
<text x="10.6" y="10.3">5V</text>
<text x="156" y="8.6">5V</text>
<text x="164.8" y="8.6">12V</text>
<text x="173.6" y="8.6">5V</text>
<text x="43.9" y="12.1">5V</text>
<text x="52.6" y="12.1">5V</text>
<text x="168.2" y="16.3" transform="rotate(-90 168.2 16.3)">8</text>
<text x="171.7" y="16.3" transform="rotate(-90 171.7 16.3)">16</text>
<text x="124.5" y="19">5V</text>
<text x="161.7" y="22.7">10</text>
<text x="162.6" y="19.2">2</text>
<text x="162.6" y="21">7</text>
<text x="180" y="19.2">3</text>
<text x="180" y="21">6</text>
<text x="180" y="22.7">11</text>
<text x="187.2" y="22.7">1</text>
<text x="50.8" y="28.6" transform="rotate(-90 50.8 28.6)">30</text>
<text x="56" y="28.6" transform="rotate(-90 56 28.6)">10</text>
<text x="161.7" y="24.5">15</text>
<text x="162.6" y="28">1</text>
<text x="162.6" y="29.7">9</text>
<text x="180" y="24.5">14</text>
<text x="187.2" y="24.5">2</text>
<text x="69.6" y="31.5">40</text>
<text x="69.6" y="33.3">39</text>
<text x="69.6" y="35">38</text>
<text x="80.3" y="31.5">1</text>
<text x="80.3" y="33.3">2</text>
<text x="80.3" y="35">3</text>
<text x="44.3" y="40.2">13</text>
<text x="44.3" y="42">12</text>
<text x="69.6" y="36.7">37</text>
<text x="69.6" y="38.5">36</text>
<text x="69.6" y="40.2">35</text>
<text x="69.6" y="42">34</text>
<text x="80.3" y="36.7">4</text>
<text x="80.3" y="38.5">5</text>
<text x="80.3" y="40.2">6</text>
<text x="80.3" y="42">7</text>
<text x="122.6" y="37.4" transform="rotate(-90 122.6 37.4)">2</text>
<text x="126.2" y="37.4" transform="rotate(-90 126.2 37.4)">15</text>
<text x="166.5" y="40" transform="rotate(-90 166.5 40)">4</text>
<text x="169.9" y="40" transform="rotate(-90 169.9 40)">5</text>
<text x="173.5" y="40" transform="rotate(-90 173.5 40)">12</text>
<text x="177" y="40" transform="rotate(-90 177 40)">13</text>
<text x="44.3" y="47.2">32</text>
<text x="69.6" y="47.2">22</text>
<text x="69.6" y="43.8">33</text>
<text x="80.3" y="43.8">8</text>
<text x="94.3" y="45.6">1</text>
<text x="94.3" y="47.2">2</text>
<text x="117.1" y="45.6">4</text>
<text x="117.1" y="47.2">6</text>
<text x="130.9" y="43.8">3</text>
<text x="159.5" y="47.2">12V</text>
<text x="11.8" y="50.8">1</text>
<text x="11.8" y="52.5">2</text>
<text x="45.2" y="50.8">1</text>
<text x="45.2" y="52.5">2</text>
<text x="69.6" y="49">23</text>
<text x="69.6" y="50.8">24</text>
<text x="69.6" y="52.5">25</text>
<text x="94.3" y="49">3</text>
<text x="94.3" y="50.8">4</text>
<text x="94.3" y="52.5">5</text>
<text x="117.1" y="50.8">7</text>
<text x="117.1" y="52.5">8</text>
<text x="11.8" y="54.3">3</text>
<text x="11.8" y="56">4</text>
<text x="11.8" y="57.7">5</text>
<text x="11.8" y="59.5">6</text>
<text x="45.2" y="54.3">3</text>
<text x="45.2" y="56">4</text>
<text x="45.2" y="57.7">5</text>
<text x="45.2" y="59.5">6</text>
<text x="69.6" y="54.3">26</text>
<text x="69.6" y="56">27</text>
<text x="69.6" y="57.7">28</text>
<text x="69.6" y="59.5">29</text>
<text x="94.3" y="54.3">6</text>
<text x="94.3" y="56">7</text>
<text x="94.3" y="57.7">8</text>
<text x="94.3" y="59.5">9</text>
<text x="116.2" y="56">10</text>
<text x="116.2" y="57.7">11</text>
<text x="116.2" y="59.5">12</text>
<text x="117.1" y="54.3">9</text>
<text x="176.7" y="57.7">3</text>
<text x="183.5" y="56">5</text>
<text x="183.5" y="59.5">4</text>
<text x="11.8" y="61.3">7</text>
<text x="11.8" y="63.1">8</text>
<text x="45.2" y="61.3">7</text>
<text x="45.2" y="63.1">8</text>
<text x="69.6" y="64.8">14</text>
<text x="82" y="64.8">1</text>
<text x="116.2" y="61.3">13</text>
<text x="116.2" y="63.1">14</text>
<text x="176.7" y="61.3">1</text>
<text x="176.7" y="63.1">2</text>
<text x="45.2" y="70">9</text>
<text x="69.6" y="66.5">15</text>
<text x="69.6" y="68.3">16</text>
<text x="69.6" y="70">17</text>
<text x="69.6" y="71.8">18</text>
<text x="82" y="66.5">2</text>
<text x="82" y="68.3">3</text>
<text x="82" y="70">4</text>
<text x="82" y="71.8">5</text>
<text x="120.9" y="71.5" transform="rotate(-90 120.9 71.5)">1</text>
<text x="124.4" y="71.5" transform="rotate(-90 124.4 71.5)">5</text>
<text x="127.8" y="71.5" transform="rotate(-90 127.8 71.5)">16</text>
<text x="14.1" y="76.9">5V</text>
<text x="69.6" y="73.6">19</text>
<text x="69.6" y="75.3">20</text>
<text x="69.6" y="77">21</text>
<text x="82" y="73.6">6</text>
<text x="82" y="75.3">7</text>
<text x="197.7" y="73.6">1</text>
<text x="197.7" y="75.3">2</text>
<text x="49" y="83.8" transform="rotate(-90 49 83.8)">31</text>
<text x="50.8" y="83.8" transform="rotate(-90 50.8 83.8)">11</text>
<text x="170" y="92.7">5V</text>
<text x="117.4" y="99.7">5V</text>
<text x="159.9" y="101.6">14</text>
<text x="168.2" y="98.7" transform="rotate(-90 168.2 98.7)">18</text>
<text x="174.8" y="101.6">10</text>
<text x="199.8" y="101.4">5V</text>
<text x="52.6" y="105">12V</text>
<text x="61" y="106.8">1</text>
<text x="76.5" y="106.8">3</text>
<text x="82.4" y="105">5V</text>
<text x="120.9" y="105.7" transform="rotate(-90 120.9 105.7)">1</text>
<text x="160.9" y="105.1">1</text>
<text x="160.9" y="106.8">2</text>
<text x="174.8" y="103.4">11</text>
<text x="174.8" y="105.1">12</text>
<text x="174.8" y="106.8">13</text>
<text x="15.2" y="112.1">3</text>
<text x="15.2" y="110.3">2</text>
<text x="15.2" y="108.6">1</text>
<text x="68.3" y="113.5" transform="rotate(-90 68.3 113.5)">2</text>
<text x="160.9" y="108.6">3</text>
<text x="160.9" y="110.3">4</text>
<text x="160.9" y="112.1">5</text>
<text x="160.9" y="113.9">6</text>
<text x="174.8" y="110.3">17</text>
<text x="117.3" y="117.1" transform="rotate(-90 117.3 117.1)">2</text>
<text x="160.9" y="115.7">7</text>
<text x="160.9" y="117.3">8</text>
<text x="159.9" y="120.9">16</text>
<text x="159.9" y="122.6">15</text>
<text x="169.9" y="131.1" transform="rotate(-90 169.9 131.1)">9</text>
</g>
<g font-size="1.6" fill="#000080">
<text x="14.1" y="17.4">R2</text>
<text x="156" y="13.8">R1</text>
<text x="156" y="15.6">10K</text>
<text x="164.8" y="15.6">U1</text>
<text x="173.6" y="13.8">L293D</text>
<text x="14.1" y="19">10K</text>
<text x="42.1" y="22.6">0.1uF</text>
<text x="43.9" y="19">C1</text>
<text x="59.6" y="18.5">C2</text>
<text x="189.3" y="19">J1</text>
<text x="14.1" y="26.1">C3</text>
<text x="47.3" y="29.6">U2</text>
<text x="57.8" y="24.3">0.1uF</text>
<text x="82.4" y="29">PORT1</text>
<text x="127.9" y="27.9">R3</text>
<text x="127.9" y="29.6">1K</text>
<text x="185.8" y="29.6">DC MOTOR</text>
<text x="3.6" y="31.3">SW1</text>
<text x="3.6" y="34.9">Reset</text>
<text x="14.1" y="33.1">0.1uF</text>
<text x="24.6" y="33.1">C4</text>
<text x="28.1" y="33.1">18pF</text>
<text x="33.4" y="33.1">7.2728MHz</text>
<text x="36" y="40.1">Y1</text>
<text x="87.6" y="41.8">BP8</text>
<text x="96.4" y="41.8">J3</text>
<text x="119.2" y="36.6">J2</text>
<text x="140.2" y="41.8">R4</text>
<text x="24.6" y="43.6">C5</text>
<text x="28.1" y="43.6">18pF</text>
<text x="29.8" y="47.2">C6</text>
<text x="33.4" y="47.2">0.1uF</text>
<text x="140.2" y="45.4">10K POT</text>
<text x="7" y="48.3">J4</text>
<text x="159.5" y="52.4">R5</text>
<text x="178.8" y="52.4">LS1</text>
<text x="121" y="54.1">LCD 16*2</text>
<text x="159.5" y="55.9">1K</text>
<text x="84.2" y="61.1">J5</text>
<text x="96.4" y="64.7">CON9</text>
<text x="159.5" y="64.7">D1</text>
<text x="166.5" y="61.1">D2</text>
<text x="194.6" y="64.7">R6</text>
<text x="7" y="68.2">PORT1</text>
<text x="159.5" y="68.2">LED</text>
<text x="168.1" y="68.7" transform="rotate(-90 168.1 68.7)">1N4007</text>
<text x="175.3" y="68.2">RELAY SPDT</text>
<text x="194.6" y="68.2">3.3E,10W</text>
<text x="199.8" y="69.9">J6</text>
<text x="145.5" y="73.4">R7</text>
<text x="150.8" y="73.4">1K</text>
<text x="159.5" y="75.2">Q1</text>
<text x="159.5" y="76.9">BC547</text>
<text x="23.7" y="80.6">J7</text>
<text x="61.4" y="83.9">ATMEGA32</text>
<text x="84.2" y="80.4">CON7</text>
<text x="192.8" y="80.4">25000 RPM MOTOR</text>
<text x="19.3" y="92.7">ULTRASONIC SENSOR</text>
<text x="136.7" y="96.2">RF RECEIVER</text>
<text x="138.5" y="101.4">J8</text>
<text x="163" y="98">U3</text>
<text x="24.6" y="105">SW2</text>
<text x="36.8" y="105">D3</text>
<text x="42.1" y="105">1N4007</text>
<text x="64.9" y="105">U4</text>
<text x="68.4" y="105">LM7805</text>
<text x="192.8" y="106.7">R8</text>
<text x="5.2" y="108.5">CN1</text>
<text x="5.2" y="113.7">D.C SOCKET</text>
<text x="31.6" y="113.7">SW KEY-SPDT</text>
<text x="94.7" y="110.2">R9</text>
<text x="94.7" y="113.7">1K</text>
<text x="108.7" y="113.7">BUZZER</text>
<text x="112.2" y="110.2">LS2</text>
<text x="129.7" y="110.2">R10</text>
<text x="194.6" y="110.2">10K</text>
<text x="129.7" y="115.5">3K9</text>
<text x="147.2" y="119">R12 47K</text>
<text x="184.1" y="117.3">R11 1K</text>
<text x="199.8" y="119">Q2</text>
<text x="43.9" y="120.7">C7</text>
<text x="56.1" y="120.7">C8</text>
<text x="57.8" y="124.2">0.1uF</text>
<text x="75.4" y="124.2">0.1uF</text>
<text x="80.7" y="120.7">C9</text>
<text x="85.9" y="120.7">C10</text>
<text x="94.7" y="120.7">LD1</text>
<text x="94.7" y="124.2">LED</text>
<text x="105.2" y="122.5">R13</text>
<text x="110.4" y="122.5">1K</text>
<text x="119.2" y="124.2">Q3</text>
<text x="119.2" y="126">BC547</text>
<text x="129.7" y="120.7">D4</text>
<text x="129.7" y="126">LED</text>
<text x="199.8" y="120.7">BC547</text>
<text x="54.1" y="130.8" transform="rotate(-90 54.1 130.8)">100uF-25V</text>
<text x="87.5" y="129.7" transform="rotate(-90 87.5 129.7)">10uF-25V</text>
<text x="145.5" y="127.8">R14 3K9</text>
<text x="162.8" y="131.4">HT12D</text>
</g>
<g font-size="1.6" fill="#f00">
<text x="149" y="22.4">PC2</text>
<text x="15.8" y="24.1">RST1</text>
<text x="149" y="24.1">PC3</text>
<text x="73.7" y="34.7">ADC2</text>
<text x="73.7" y="31.2">ADC0</text>
<text x="73.7" y="32.9">ADC1</text>
<text x="73.7" y="41.7">ADC6</text>
<text x="73.7" y="40">ADC5</text>
<text x="73.7" y="38.2">ADC4</text>
<text x="73.7" y="36.4">ADC3</text>
<text x="73.7" y="43.4">ADC7</text>
<text x="73.7" y="46.9">SCL</text>
<text x="89.4" y="45.4">PD7</text>
<text x="108.7" y="46.9">PB3</text>
<text x="108.7" y="45.2">PB2</text>
<text x="40.3" y="52.2">PB1</text>
<text x="40.3" y="53.9">PB2</text>
<text x="40.3" y="50.5">PB0</text>
<text x="73.7" y="53.9">PC4</text>
<text x="73.7" y="52.2">PC3</text>
<text x="73.7" y="48.7">SDA</text>
<text x="73.7" y="50.5">PC2</text>
<text x="40.3" y="57.5">PB4</text>
<text x="40.3" y="59.2">PB5</text>
<text x="40.3" y="55.7">PB3</text>
<text x="73.7" y="55.7">PC5</text>
<text x="73.7" y="57.5">PC6</text>
<text x="73.7" y="59.2">PC7</text>
<text x="108.7" y="57.5">PB4</text>
<text x="108.7" y="59.2">PB5</text>
<text x="33.4" y="62.7">SCK</text>
<text x="40.3" y="61">PB6</text>
<text x="40.3" y="62.7">PB7</text>
<text x="73.7" y="64.4">RXD</text>
<text x="108.7" y="61">PB6</text>
<text x="108.7" y="62.7">PB7</text>
<text x="38.6" y="69.8">RST1</text>
<text x="73.7" y="66.2">TXD</text>
<text x="73.7" y="69.8">PD3</text>
<text x="73.7" y="71.6">PD4</text>
<text x="73.7" y="68">PD2</text>
<text x="73.7" y="76.7">PD7</text>
<text x="73.7" y="73.4">PD5</text>
<text x="73.7" y="75">PD6</text>
<text x="140.2" y="75">PC7</text>
<text x="15.8" y="83.7">PB0</text>
<text x="15.8" y="85.5">PB1</text>
<text x="127.9" y="106.7">PC0</text>
<text x="199.8" y="113.5">PD2</text>
<text x="99.9" y="124">PC1</text>
</g>
<g font-size="1.6" fill="#004080">
<text x="165.6" y="20.1">IN1</text>
<text x="165.6" y="21.8">IN2</text>
<text x="165.6" y="23.5">IN3</text>
<text x="169.1" y="20.4" transform="rotate(-90 169.1 20.4)">VS</text>
<text x="172.6" y="21.4" transform="rotate(-90 172.6 21.4)">VSS</text>
<text x="173.7" y="20.1">OUT1</text>
<text x="173.7" y="21.8">OUT2</text>
<text x="173.7" y="23.5">OUT3</text>
<text x="165.6" y="25.3">IN4</text>
<text x="165.6" y="28.9">EN1</text>
<text x="173.7" y="25.3">OUT4</text>
<text x="51.6" y="34.9" transform="rotate(-90 51.6 34.9)">AVCC</text>
<text x="56.9" y="33.9" transform="rotate(-90 56.9 33.9)">VCC</text>
<text x="59" y="32.3">(ADC0)PA0</text>
<text x="59" y="34.1">(ADC1)PA1</text>
<text x="59" y="35.8">(ADC2)PA2</text>
<text x="165.6" y="30.6">EN2</text>
<text x="167.3" y="36" transform="rotate(-90 167.3 36)">GND</text>
<text x="170.8" y="36" transform="rotate(-90 170.8 36)">GND</text>
<text x="174.3" y="36" transform="rotate(-90 174.3 36)">GND</text>
<text x="177.8" y="36" transform="rotate(-90 177.8 36)">GND</text>
<text x="48.2" y="41.1">XTAL1</text>
<text x="59" y="37.6">(ADC3)PA3</text>
<text x="59" y="39.4">(ADC4)PA4</text>
<text x="59" y="41.1">(ADC5)PA5</text>
<text x="48.2" y="42.8">XTAL2</text>
<text x="59" y="42.8">(ADC6)PA6</text>
<text x="59" y="44.6">(ADC7)PA7</text>
<text x="48.2" y="51.6">PB0</text>
<text x="48.2" y="53.3">PB1</text>
<text x="48.2" y="48.1">AREF</text>
<text x="59.9" y="49.9">(SDA)PC1</text>
<text x="60" y="51.6">(TCK)PC2</text>
<text x="60.1" y="48.1">(SCL)PC0</text>
<text x="64.3" y="53.3">PC3</text>
<text x="48.2" y="55.1">(AIN0)PB2</text>
<text x="48.2" y="56.9">(AIN1)PB3</text>
<text x="48.2" y="58.6">PB4</text>
<text x="64.3" y="55.1">PC4</text>
<text x="64.3" y="56.9">PC5</text>
<text x="64.3" y="58.6">PC6</text>
<text x="48.2" y="60.4">PB5</text>
<text x="48.2" y="62.1">PB6</text>
<text x="48.2" y="63.9">(SCK)PB7</text>
<text x="59.9" y="65.6">(RXD)PD0</text>
<text x="64.3" y="60.4">PC7</text>
<text x="48.2" y="70.9">RESET</text>
<text x="59.8" y="69.2">(INT0)PD2</text>
<text x="59.8" y="70.9">(INT1)PD3</text>
<text x="60" y="67.4">(TXD)PD1</text>
<text x="58.8" y="72.6">(OC1B)PD4</text>
<text x="58.8" y="74.4">(OC1A)PD5</text>
<text x="59.6" y="76.1">(ICP1)PD6</text>
<text x="59.9" y="77.9">(OC2)PD7</text>
<text x="23.6" y="83.1">1</text>
<text x="49.9" y="79.8" transform="rotate(-90 49.9 79.8)">AGND</text>
<text x="51.6" y="79.8" transform="rotate(-90 51.6 79.8)">GND</text>
<text x="23.6" y="84.9">2</text>
<text x="23.6" y="86.7">3</text>
<text x="23.6" y="88.4">4</text>
<text x="142.7" y="99.1" transform="rotate(-90 142.7 99.1)">1</text>
<text x="144.5" y="99.1" transform="rotate(-90 144.5 99.1)">2</text>
<text x="146.2" y="99.1" transform="rotate(-90 146.2 99.1)">3</text>
<text x="64" y="107.7">VIN</text>
<text x="70" y="107.7">VOUT</text>
<text x="163.8" y="102.4">DIN</text>
<text x="163.8" y="105.9">A0</text>
<text x="163.8" y="107.7">A1</text>
<text x="169.1" y="104" transform="rotate(-90 169.1 104)">VDD</text>
<text x="169.7" y="105.9">D10</text>
<text x="169.7" y="107.7">D11</text>
<text x="170.6" y="102.4">D8</text>
<text x="170.6" y="104.2">D9</text>
<text x="69.2" y="109.6" transform="rotate(-90 69.2 109.6)">GND</text>
<text x="163.8" y="109.5">A2</text>
<text x="163.8" y="111.2">A3</text>
<text x="163.8" y="112.9">A4</text>
<text x="170.6" y="111.2">VT</text>
<text x="163.8" y="114.7">A5</text>
<text x="163.8" y="116.5">A6</text>
<text x="163.8" y="118.2">A7</text>
<text x="163.8" y="121.8">OSC1</text>
<text x="163.8" y="123.4">OSC2</text>
<text x="170.8" y="127.1" transform="rotate(-90 170.8 127.1)">GND</text>
</g>
<g font-size="1.3">
<text x="22.4" y="1.4">5</text>
<text x="63.8" y="1.4">4</text>
<text x="105.2" y="1.4">3</text>
<text x="146.5" y="1.4">2</text>
<text x="187.9" y="1.4">1</text>
<text x=".5" y="20">D</text>
<text x="209.1" y="20">D</text>
<text x=".5" y="54.1">C</text>
<text x="209.1" y="54.1">C</text>
<text x=".5" y="88.3">B</text>
<text x="209.1" y="88.3">B</text>
<text x=".5" y="122.5">A</text>
<text x="209.1" y="122.5">A</text>
<text x="22.4" y="140">5</text>
<text x="63.8" y="140">4</text>
<text x="105.2" y="140">3</text>
<text x="146.5" y="140">2</text>
<text x="187.9" y="140">1</text>
</g>
</svg>
